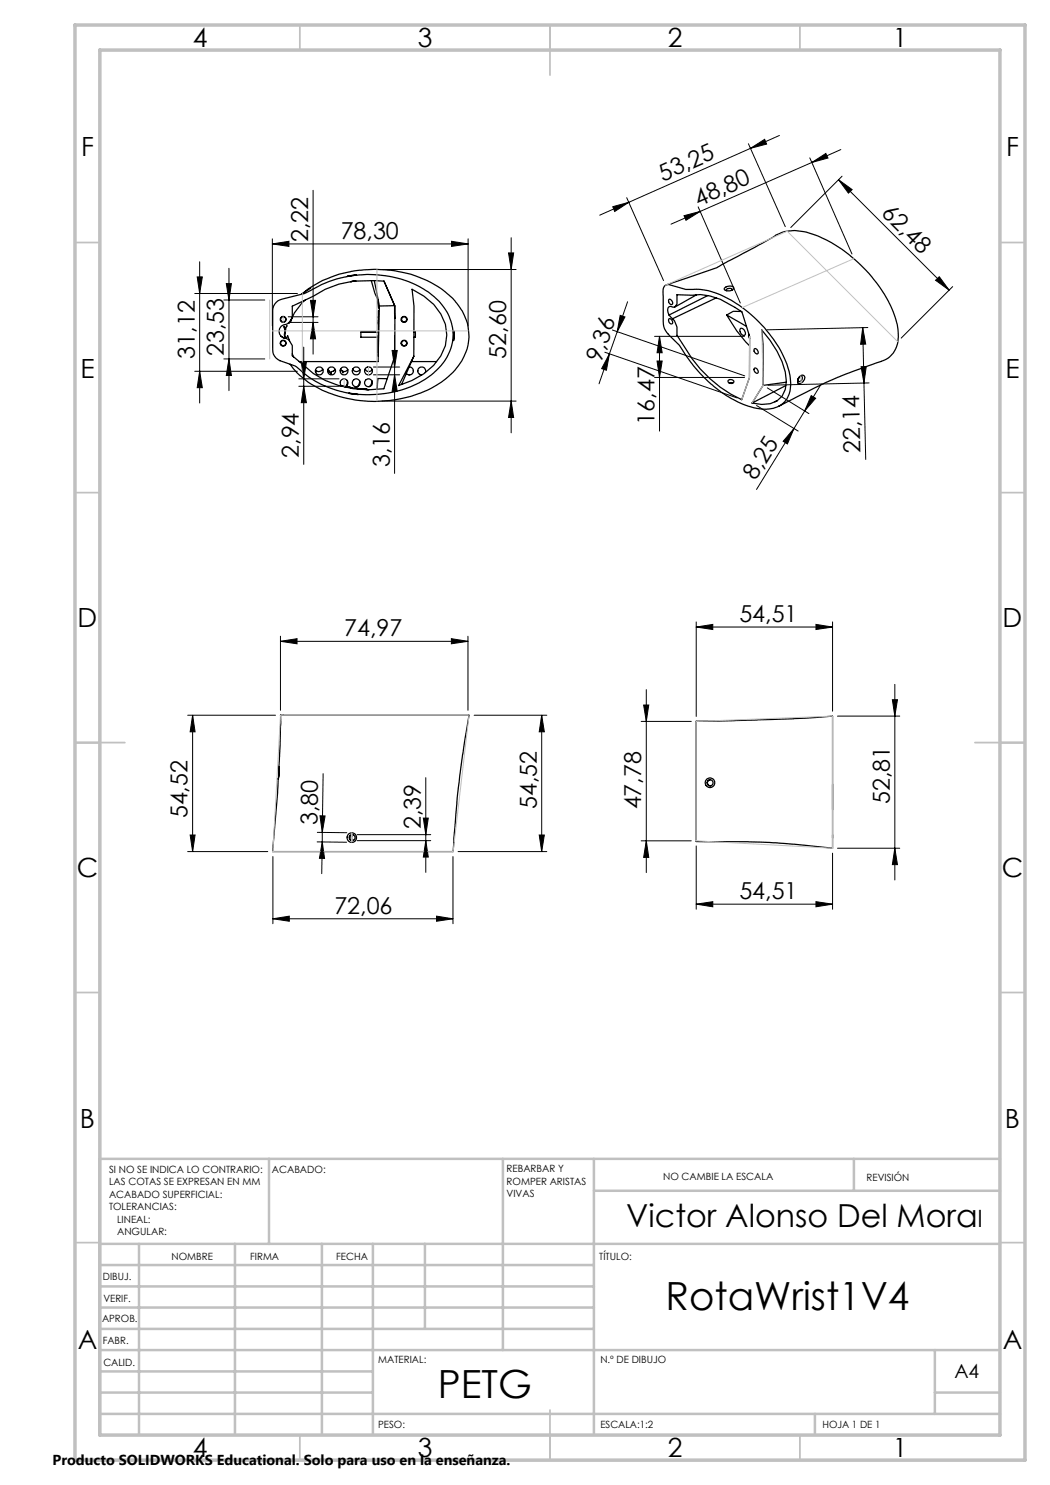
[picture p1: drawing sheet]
<svg xmlns="http://www.w3.org/2000/svg" width="210mm" height="297mm" viewBox="0 0 210 297" stroke-linecap="round" stroke-linejoin="round" font-family="sans-serif">
<g fill="none" stroke="#000" stroke-width=".25">
<path d="M60.4 58.8a22.2 22.2 0 0 1 15.9-4.9 21.8 21.8 0 0 1 14.2 5.8 10.2 10.2 0 0 1 2.7 10.6 15.2 15.2 0 0 1-9.8 8.5 25.1 25.1 0 0 1-21.8-2.4l-.6-.5a10.9 10.9 0 0 1-3-3.1M61.1 60l-.6 .5-1.6 2.1-.9 1.8M62.2 57.6l-1.9 1.2M69.4 55.3l1.9-.3zM70.1 56.3h.1M70.5 56.3h-.3M70.9 56.2l-.7 .1M71 56.2h-.1M71.1 55h-.1M71.2 56.2h-.4h.1M74.3 56.1l.7 2.5 .6 1.5M74.9 56.1a18.7 18.7 0 0 0-12.2 3.1l-4.2 2v2.3l-.8 1.1"/>
<path d="M74.9 56.1l1 5.1M74.9 56.1l1.9 .1M76.8 56.2l2.2 5v10.1l-2.2 6.4a19 19 0 0 1-16.1-4.6l-2.2-1.9v-2.1l-.8-1.2-.5-.2M76.8 56.2l2.1 4.9M82.4 57.9a11.6 11.6 0 0 1 6.7 6.9 8.4 8.4 0 0 1-2.4 8.3l-1.9 1.7-2.4 1.3-2.7 1 3.1-5.8v-10.1zM132.9 57.2a.95 .95 0 0 1 1-.2l3.3 .9a16.1 16.1 0 0 1 11.3 3.7 25.5 25.5 0 0 1 9.3 12.7 6.8 6.8 0 0 1-.8 6 6.4 6.4 0 0 1-6.8 1.1 25.5 25.5 0 0 1-13.7-11.3l-.6-1-2-1.9a3.8 3.8 0 0 1-1.3-3.5v-5.6zM133.4 56.9l10-3.4 10.6-5.7a8 8 0 0 1 7.3-1.4 28.5 28.5 0 0 1 16.5 14.1 11.6 11.6 0 0 1 1.5 8.9 4.6 4.6 0 0 1-3.1 2.9l-5.9 2.1-4.5 1.8-10 5M133.8 59.9a.69 .69 0 0 1 .6 1 .67 .67 0 0 1-.6-1zM139.3 59l-4.4 2.5M141.5 59.1l-7.7 3.9M143.2 59.6l-8.7 4.1M145 57.6l.9-.4a.49 .49 0 0 1 .6 .1 .49 .49 0 0 1 .1 .6l-.4 .2-.5 .1a.56 .56 0 0 1-.6 0 .56 .56 0 0 1-.2-.6z"/>
<path d="M146.4 58v-.1a.76 .76 0 0 0-1.2 .1l.1 .1M55.2 60.5l.8-.5 4.9-1.3 1.2-.6a22.5 22.5 0 0 1 23.6 .3 10.3 10.3 0 0 1 4.9 9.6 12.1 12.1 0 0 1-7.5 8.9 22 22 0 0 1-22-2l-2.1-1.7-2.6-.9a2.4 2.4 0 0 1-1.9-2.6v-6.9a2.75 2.75 0 0 1 .7-2.3zM56.2 67.3l.5 .3 .5 .1M56.8 65.3l.2 .8zM57 66.1l-.1 1.3-.1 .2-.6-.3M57.1 65.5l-.1 1.5v.7M57.2 67.7l.3-.5 .4 1M57.4 65.2l-.3 .3M57.4 65.2l-.1 .1M57.7 64.6l-.5 .3a1.39 1.39 0 0 0-1.3 .8 1.39 1.39 0 0 0 .3 1.6M58.1 64.4l-.4 .2M58.2 64l-.1 .4"/>
<path d="M58.4 63.6l-.4 .9M58.5 70.8l.2 .6M64.6 73.8a.9 .9 0 0 1-1.5 .2M65 77.3h.1M65.5 74v.1M65.6 73.8l.5 1h.2v-.5l.4-.1 .3-.3M67.1 74.2h.1M67.8 77.1l5.7 .8M68.1 74h.1M68.2 73.8l.4 .8 .1-.3h-.2a.94 .94 0 0 0 1.1-.4M68.4 77.2a.8 .8 0 0 1-.1-1.2 .8 .8 0 0 1 1.2 .2 .8 .8 0 0 1-.5 1.1M69 77.3h.1"/>
<path d="M69.4 77.1h.1M69.5 76.1v.6l-.2 .5M69.8 78.7l1.8 .2zM70.6 73.8a.75 .75 0 0 0 .6 .5 .75 .75 0 0 0 .8-.4M71 77.6l2.8 .4M71.9 76.2l-.1 .8-.3 .3M73.1 73.8a.76 .76 0 0 0 .6 .5 .76 .76 0 0 0 .7-.3M74.4 76.2l-.2 .7-.4 .4M74.4 73.9v.1M75.5 75.7v2.1M75.5 75.7h1.9M75.5 75.7l-.1 2.1"/>
<path d="M75.6 69.7v.8M75.6 67.1v4.1M75.6 68v1.7M75.6 64.4v.2M75.6 69.7v.2M75.6 66.4h-3.4v1h3.4M75.7 62.1l-.1 6.7M75.7 60.1l-.2 .2 .2 1.3M75.9 61.2l-.3 11.1h-15.8M78.9 61.1l.1 2.6M78.9 61.1l-3 .1M81.7 75h.1"/>
<path d="M81.8 73.4a.79 .79 0 0 1 .8 1.1 .79 .79 0 0 1-1.3 .2M82.3 72.3h5M82.7 74.2h.1M82.8 71.3l-2.5 5.6M82.8 66.4h.3v1h-.3M83.6 74.2h.1M85.1 74.5a.78 .78 0 0 0-.6-1.1 .78 .78 0 0 0-.9 .7 .78 .78 0 0 0 .8 .9M90.8 66.2l.1 1.2-.2 .7zM90.9 66.6v.3M133.8 63.7a.69 .69 0 0 1 .6 1.1 .67 .67 0 0 1-.6-1.1zM133.8 63l.7 .7M134.9 61.5l.5-.7v-1.9l3 .2a11.8 11.8 0 0 1 8.6 2.4l1.4 .9 1.5 4.9v8.2l-1.6 4.4a25.3 25.3 0 0 1-11.3-10.3l-1.6-2.5v-1.7l-.5-1.2-.4-.5"/>
<path d="M134.9 61.5l-.7-.2h-.4a1.32 1.32 0 0 0 0 1.7M145.3 63l4 2.3M145.3 63a26.6 26.6 0 0 0 4.6 6.1M145.6 76.1a.62 .62 0 0 1 .7-.2 .62 .62 0 0 1 .4 .6 .62 .62 0 0 1-.7 .2 .62 .62 0 0 1-.4-.6zM145.8 76.5l.7 .2-.7-.1M148.1 65.7a.92 .92 0 0 1 .8 1.4 .92 .92 0 0 1-.8-1.4zM148.3 62.3h-1.7l-1.3 .7M149.8 66.8l-.1 .4 .2 .5M150.9 73.6a.69 .69 0 0 1 .6 1 .69 .69 0 0 1-.6-1zM150.9 69.7a.69 .69 0 0 1 .6 1.1 .69 .69 0 0 1-.6-1.1zM152.6 77.1v-8.2l-.2-2.9a20 20 0 0 1 4.7 8.4 5.1 5.1 0 0 1-1.7 5.8l-1.4 .5-1.7 .2-1.9-.3M152.6 77.1l-2.2 3.5"/>
<path d="M157.2 77.1l-6.8 3.5M157.2 76.4l-4.6 .7M159.9 75.4l-.3 .4M159.9 75.4l.3-.2a.57 .57 0 0 1 .2 .8 .57 .57 0 0 1-.8 .2v-.4zM160 75.2a.58 .58 0 0 1 .9 0 .58 .58 0 0 1-.1 .9 .81 .81 0 0 1-1.2 .5v-.7zM155.5 80.1l-.5 .3M55.8 153.3l.4-8.6-.1-1.7h37.7l-1.3 7.8-.8 6.9-1.1 12.6h-36.1l1.1-14.5M55.8 153.3v1.7l-.2 .8 .2-1.2zM139.2 144.2l19.5-.4 7.8-.6v26.4l-.9-.1a152.1 152.1 0 0 0-20.1-1.2h-6.3zM142 156a.6 .6 0 0 0-.5 .6 .6 .6 0 0 0 .6 .6M166.5 156.8v5.2M70.5 166.9a.58 .58 0 0 0-.5 .6 .58 .58 0 0 0 .5 .6"/>
<path d="M70.7 167a.6 .6 0 0 0-.4 .5 .6 .6 0 0 0 .4 .6M166.5 167v.6"/>
<circle cx="56.6" cy="68.6" r=".52"/>
<circle cx="56.6" cy="68.6" r=".58"/>
<circle cx="56.6" cy="63.9" r=".59"/>
<circle cx="56.6" cy="63.9" r=".51"/>
<circle cx="63.9" cy="74.2" r=".79"/>
<circle cx="66.3" cy="74.2" r=".79"/>
<circle cx="68.8" cy="74.2" r=".79"/>
<circle cx="71.2" cy="76.6" r=".78"/>
<circle cx="71.2" cy="74.2" r=".8"/>
<circle cx="73.7" cy="76.6" r=".79"/>
<circle cx="73.7" cy="74.2" r=".79"/>
<circle cx="80.8" cy="68.6" r=".51"/>
<circle cx="80.8" cy="68.6" r=".6"/>
<circle cx="80.8" cy="63.9" r=".61"/>
<circle cx="80.8" cy="63.9" r=".5"/>
<circle cx="142" cy="156.5" r=".95"/>
<circle cx="142" cy="156.6" r=".6"/>
<circle cx="70.4" cy="167.5" r=".95"/>
<circle cx="70.4" cy="167.5" r=".59"/>
</g>
<g fill="none" stroke="#000" stroke-width=".2">
<path d="M62.6 38.1v32.7M125.3 39.5l7.4 16.6M149.7 28.7l7.4 16.6M150.1 29.7l2.8-1.8 .4 .9zM155.9 27.1l-36 15.9M162 31.6l8.4 19.2M162.4 32.5l2.8-1.8 .4 .9zM162.4 32.5l-22.4 9.8M167.7 35.9l2.7 2-.7 .7zM167.7 35.9l22.1 22.1M168.2 29.9l-5.8 2.6M168.4 35.2l-10.2 10.3"/>
<path d="M38.9 58.7h20.6M39.4 55.4h1.1l-.6 3.3zM39.9 52.3v28.3M45.3 56.7h1l-.5 3.3zM45.8 53.7v24.4M54.5 48.8l3.3-.5v1zM54.5 47.8v17.4M54.5 48.8h39.1M76.4 53.9h26.8M90.3 48.3l3.3 .5-3.3 .5zM93.6 47.8v17.4M101.7 50.6h1l-.5 3.3z"/>
<path d="M102.2 47.6v39M122.6 41.3l3.2-.8-2.9 1.8zM136.8 43.1l3.2-.8-2.8 1.8zM139.6 41.4l8.5 19.2M140 42.3l-5.8 2.5M187.1 56.1l.8-.8 1.9 2.7zM190.5 57.3l-10.3 10.3M38.9 74.3h20.6M39.9 74.3l.6 3.2h-1.1zM44.8 60h8.2M44.8 71.8h8.2M45.8 71.8l.5 3.3h-1z"/>
<path d="M57.6 63.4h6M57.6 64.5h6M59.8 75.8h8M59.8 77.3h8M60.3 72.5h1l-.6 3.3zM60.7 77.3l.6 3.2h-1zM60.7 69.4v23.5M62.1 60.1h1l-.5 3.3zM62.6 64.5l.5 3.3h-1zM74.7 73.4h5.2M74.7 75h5.2M78.4 70.1h1l-.5 3.3z"/>
<path d="M78.9 75l.5 3.3h-1zM78.9 67.1v27.6M121 70.4l26.4 9.2M121.9 70.8l-.6 3.2-1-.3zM121.9 70.8l-2.1 6M122.5 66l26.4 9.2M123.4 66.4l-1.5 4.4M124 63.1l1 .3-1.6 3zM125.5 60.4l-2.1 6M130.9 75.5h18M130.9 67.3h18M131.4 72.2h1l-.5 3.3z"/>
<path d="M131.9 67.3l.5 3.3h-1zM131.9 67.3v18.9M153.5 77.6l8.3 5.1M162.2 79.1l.9 .6-2.2 2.5zM164.3 76.8l-5.5 8.9M172.2 73.3h1l-.4 3.3zM172.5 65.5l.6 3.3-1 .1zM172.5 65.5l.6 26.4M173.6 65.5l-20.2 .5M173.8 76.6l-20.2 .4M76.4 80.2h26.8M102.2 80.2l.5 3.3h-1z"/>
<path d="M151.3 81.1l8.3 5.1M158.8 85.7l-1.3 3.1-.9-.5zM158.8 85.7l-7.5 12.2M56.1 128.3l3.3-.6v1.1zM56.1 127.2v14.9M56.1 128.3h37.5M90.3 127.7l3.3 .6-3.3 .5zM93.6 127.2v14.9M129.3 137.9v36.6M139.2 125.4l3.4-.5v1zM139.2 124.4v18.9M139.2 125.4h27.3"/>
<path d="M163.2 124.9l3.3 .5-3.3 .5zM166.5 124.4v17.8M178.5 139.9h1l-.5 3.3zM179 136.9v39.1M37.5 143h17.6M38.5 143l.5 3.4h-1zM38.5 143v27.3M64.6 154.7l-.1 11.8M85.2 155.5v19M94.8 143h14.6M108.3 143l.6 3.4h-1.1zM108.3 143v27.3"/>
<path d="M128.2 144.3h10.1M128.7 141h1.1l-.5 3.3zM167.5 143.2h12.5M37.5 170.3h16.1M38 167h1l-.5 3.3zM54.6 171.3v13.4M63.4 168.4h5.9M63.5 166.5h5.9M64 163.2h1l-.5 3.3zM64.5 168.4l.4 3.3h-1zM64.5 166.5v1.9M64.5 168.4l-.2 6.3"/>
<path d="M71.4 166.9h14.7M71.4 168.1h14.7M84.7 163.6h1l-.5 3.3zM85.2 168.1l.5 3.3h-1zM90.6 171.3v13.4M91.6 170.3h17.8M107.8 167h1.1l-.6 3.3zM128.2 168.2h10.1M129.3 168.2l.5 3.3h-1.1zM139.2 169.2v12.7M166.5 170.6v11.3M167.5 169.6h12.5"/>
<path d="M179 169.6l.5 3.3h-1zM54.6 183.8l3.3-.6v1.1zM54.6 183.8h36M87.3 183.2l3.3 .6-3.3 .5zM139.2 180.8l3.4-.5v1.1zM139.2 180.8h27.3M163.2 180.3l3.3 .5-3.3 .6z"/>
</g>
<g fill="none" stroke="#c0c0c0" stroke-width=".2">
<path d="M60.5 58.7v15.6M75.4 53.9v26.3M133.1 57l24.3-10.8 22.1 22.1M170.8 51.7l-22.4 9.8M53.9 60v11.8M54.5 66.2h39.1M56.6 63.4v1.1M68.8 75.8v1.5M73.7 73.4v1.6M149.9 67.3v8.2l-1.6 4.4M152.4 66l.2 11.1-2.2 3.5M160.2 75.1v1.5"/>
<path d="M93.6 143h-37.5l-1.5 27.3h36M93.8 143l-3.2 27.3M139.2 144.3l27.3-1.1v26.4l-27.3-1.4zM70.3 166.6v1.8M70.4 166.9v1.2"/>
</g>
<g fill="none" stroke="#c0c0c0" stroke-width=".35">
<path d="M60 5v5M110 5v10M160 5v5M15 48.5h5M200 48.5h5M15 98.5h5M200 98.5h5M15 148.5h10M195 148.5h10M15 198.5h5M200 198.5h5M15 248.5h5"/>
<path d="M200 248.5h5M60 287v5M110 282v10M160 287v5"/>
</g>
<g fill="none" stroke="#c0c0c0" stroke-width=".5">
<path d="M53.8 231.8v17M100.6 231.8v38.2M118.8 231.8v55.2M118.8 238.2h81.2M170.8 231.8v6.4M200 231.8h-180v55.2M20 248.8h180M20 257.3h98.8M20 253h98.8M27.8 248.8v38.2M47 248.8v38.2M64.4 248.8v38.2"/>
<path d="M74.6 248.8v38.2M85 248.8v17M20 265.8h98.8M20 261.5h98.8M20 278.5h54.6M20 274.3h54.6M20 270h180M187 278.5h13M187 270v12.8M20 282.8h180M163 282.8v4.2"/>
</g>
<path d="M15 5h190v287h-190zM20 10h180v277h-180z" fill="none" stroke="#c0c0c0" stroke-width=".7"/>
<g fill="#000">
<path d="M167.7 35.9l2.7 2-.7 .7zM187.1 56.1l.8-.8 1.9 2.7z"/>
<path d="M54.5 48.8l3.3-.5v1zM90.3 48.3l3.3 .5-3.3 .5zM139.2 125.4l3.4-.5v1zM163.2 124.9l3.3 .5-3.3 .5zM139.2 180.8l3.4-.5v1.1zM163.2 180.3l3.3 .5-3.3 .6z"/>
<path d="M122.6 41.3l3.2-.8-2.9 1.8zM150.1 29.7l2.8-1.8 .4 .9z"/>
<path d="M136.8 43.1l3.2-.8-2.8 1.8zM162.4 32.5l2.8-1.8 .4 .9z"/>
<path d="M62.1 60.1h1l-.5 3.3zM62.6 64.5l.5 3.3h-1zM45.3 56.7h1l-.5 3.3zM45.8 71.8l.5 3.3h-1zM39.4 55.4h1.1l-.6 3.3zM39.9 74.3l.6 3.2h-1.1zM101.7 50.6h1l-.5 3.3zM102.2 80.2l.5 3.3h-1zM78.4 70.1h1l-.5 3.3zM78.9 75l.5 3.3h-1zM60.3 72.5h1l-.6 3.3zM60.7 77.3l.6 3.2h-1zM108.3 143l.6 3.4h-1.1zM107.8 167h1.1l-.6 3.3zM38.5 143l.5 3.4h-1zM38 167h1l-.5 3.3zM84.7 163.6h1l-.5 3.3zM85.2 168.1l.5 3.3h-1zM128.7 141h1.1l-.5 3.3zM129.3 168.2l.5 3.3h-1.1z"/>
<path d="M124 63.1l1 .3-1.6 3zM121.9 70.8l-.6 3.2-1-.3z"/>
<path d="M131.4 72.2h1l-.5 3.3zM131.9 67.3l.5 3.3h-1zM179 169.6l.5 3.3h-1zM178.5 139.9h1l-.5 3.3z"/>
<path d="M172.5 65.5l.6 3.3-1 .1zM172.2 73.3h1l-.4 3.3z"/>
<path d="M162.2 79.1l.9 .6-2.2 2.5zM158.8 85.7l-1.3 3.1-.9-.5z"/>
<path d="M56.1 128.3l3.3-.6v1.1zM90.3 127.7l3.3 .6-3.3 .5z"/>
<path d="M64 163.2h1l-.5 3.3zM64.5 168.4l.4 3.3h-1z"/>
<path d="M54.6 183.8l3.3-.6v1.1zM87.3 183.2l3.3 .6-3.3 .5z"/>
</g>
<g font-size="7.8">
<text x="133.1" y="262.1">RotaWrist1V4</text>
<text x="87.6" y="279.6">PETG</text>
</g>
<text font-size="6.3" x="125.3" y="245.3">Victor Alonso Del Mora</text>
<g font-size="5.3">
<text x="38.5" y="9.5">4</text>
<text x="83.5" y="9.5">3</text>
<text x="133.5" y="9.5">2</text>
<text x="178.5" y="9.5">1</text>
<text x="16.2" y="31.2">F</text>
<text x="201.2" y="31.2">F</text>
<text x="16.1" y="75.5">E</text>
<text x="201.1" y="75.5">E</text>
<text x="15.5" y="125.5">D</text>
<text x="200.5" y="125.5">D</text>
<text x="15.4" y="175.5">C</text>
<text x="200.4" y="175.5">C</text>
<text x="16" y="225.5">B</text>
<text x="201" y="225.5">B</text>
<text x="15.5" y="269.7">A</text>
<text x="200.5" y="269.7">A</text>
<text x="38.5" y="291.5">4</text>
<text x="83.5" y="291.5">3</text>
<text x="133.5" y="291.5">2</text>
<text x="178.5" y="291.5">1</text>
</g>
<g font-size="4.7">
<text x="132.6" y="36.3" transform="rotate(-24 132.6 36.3)">53,25</text>
<text x="139.7" y="41.3" transform="rotate(-24 139.7 41.3)">48,80</text>
<text x="68.1" y="47.7">78,30</text>
<text x="176.1" y="42.8" transform="rotate(45 176.1 42.8)">62,48</text>
<text x="61.6" y="48.4" transform="rotate(-90 61.6 48.4)">2,22</text>
<text x="39" y="71.7" transform="rotate(-90 39 71.7)">31,12</text>
<text x="44.8" y="71.2" transform="rotate(-90 44.8 71.2)">23,53</text>
<text x="101.2" y="71.7" transform="rotate(-90 101.2 71.7)">52,60</text>
<text x="120.2" y="72.6" transform="rotate(-71 120.2 72.6)">9,36</text>
<text x="130.9" y="84.9" transform="rotate(-90 130.9 84.9)">16,47</text>
<text x="59.8" y="91.6" transform="rotate(-90 59.8 91.6)">2,94</text>
<text x="77.9" y="93.4" transform="rotate(-90 77.9 93.4)">3,16</text>
<text x="172.1" y="90.6" transform="rotate(-91 172.1 90.6)">22,14</text>
<text x="151.1" y="96.3" transform="rotate(-58 151.1 96.3)">8,25</text>
<text x="147.9" y="124.4">54,51</text>
<text x="68.9" y="127.2">74,97</text>
<text x="107.4" y="161.8" transform="rotate(-90 107.4 161.8)">54,52</text>
<text x="128.2" y="161.9" transform="rotate(-90 128.2 161.9)">47,78</text>
<text x="178" y="160.8" transform="rotate(-90 178 160.8)">52,81</text>
<text x="37.5" y="163.7" transform="rotate(-90 37.5 163.7)">54,52</text>
<text x="63.5" y="165" transform="rotate(-89 63.5 165)">3,80</text>
<text x="84.2" y="165.8" transform="rotate(-90 84.2 165.8)">2,39</text>
<text x="147.9" y="179.8">54,51</text>
<text x="66.9" y="182.7">72,06</text>
<text x="195.6" y="245.3">l</text>
</g>
<text font-size="3.9" x="190.9" y="275.5">A4</text>
<text font-size="2.9" x="10.5" y="292.9">Producto SOLIDWORKS Educational. Solo para uso en la enseñanza.</text>
<g font-size="2">
<text x="21.8" y="234.6">SI NO SE INDICA LO CONTRARIO:</text>
<text x="21.8" y="237.1">LAS COTAS SE EXPRESAN EN MM</text>
<text x="21.8" y="239.6">ACABADO SUPERFICIAL:</text>
<text x="54.4" y="234.6">ACABADO:</text>
<text x="101.3" y="234.5">REBARBAR Y</text>
<text x="101.3" y="237">ROMPER ARISTAS</text>
<text x="101.3" y="239.5">VIVAS</text>
<text x="132.6" y="236">NO CAMBIE LA ESCALA</text>
<text x="173.3" y="236.2">REVISIÓN</text>
<text x="21.8" y="242.1">TOLERANCIAS:</text>
<text x="23.4" y="244.6">LINEAL:</text>
<text x="23.4" y="247.1">ANGULAR:</text>
<text x="34.3" y="252">NOMBRE</text>
<text x="50" y="251.9">FIRMA</text>
<text x="67.2" y="251.9">FECHA</text>
<text x="119.9" y="251.9">TÍTULO:</text>
<text x="20.6" y="256.1">DIBUJ.</text>
<text x="20.7" y="260.3">VERIF.</text>
<text x="20.4" y="264.4">APROB.</text>
<text x="20.5" y="268.8">FABR.</text>
<text x="20.7" y="273.1">CALID.</text>
<text x="75.6" y="272.5">MATERIAL:</text>
<text x="120.1" y="272.5">N.º DE DIBUJO</text>
<text x="75.6" y="285.5">PESO:</text>
<text x="120.1" y="285.6">ESCALA:1:2</text>
<text x="164.5" y="285.6">HOJA 1 DE 1</text>
</g>
</svg>
